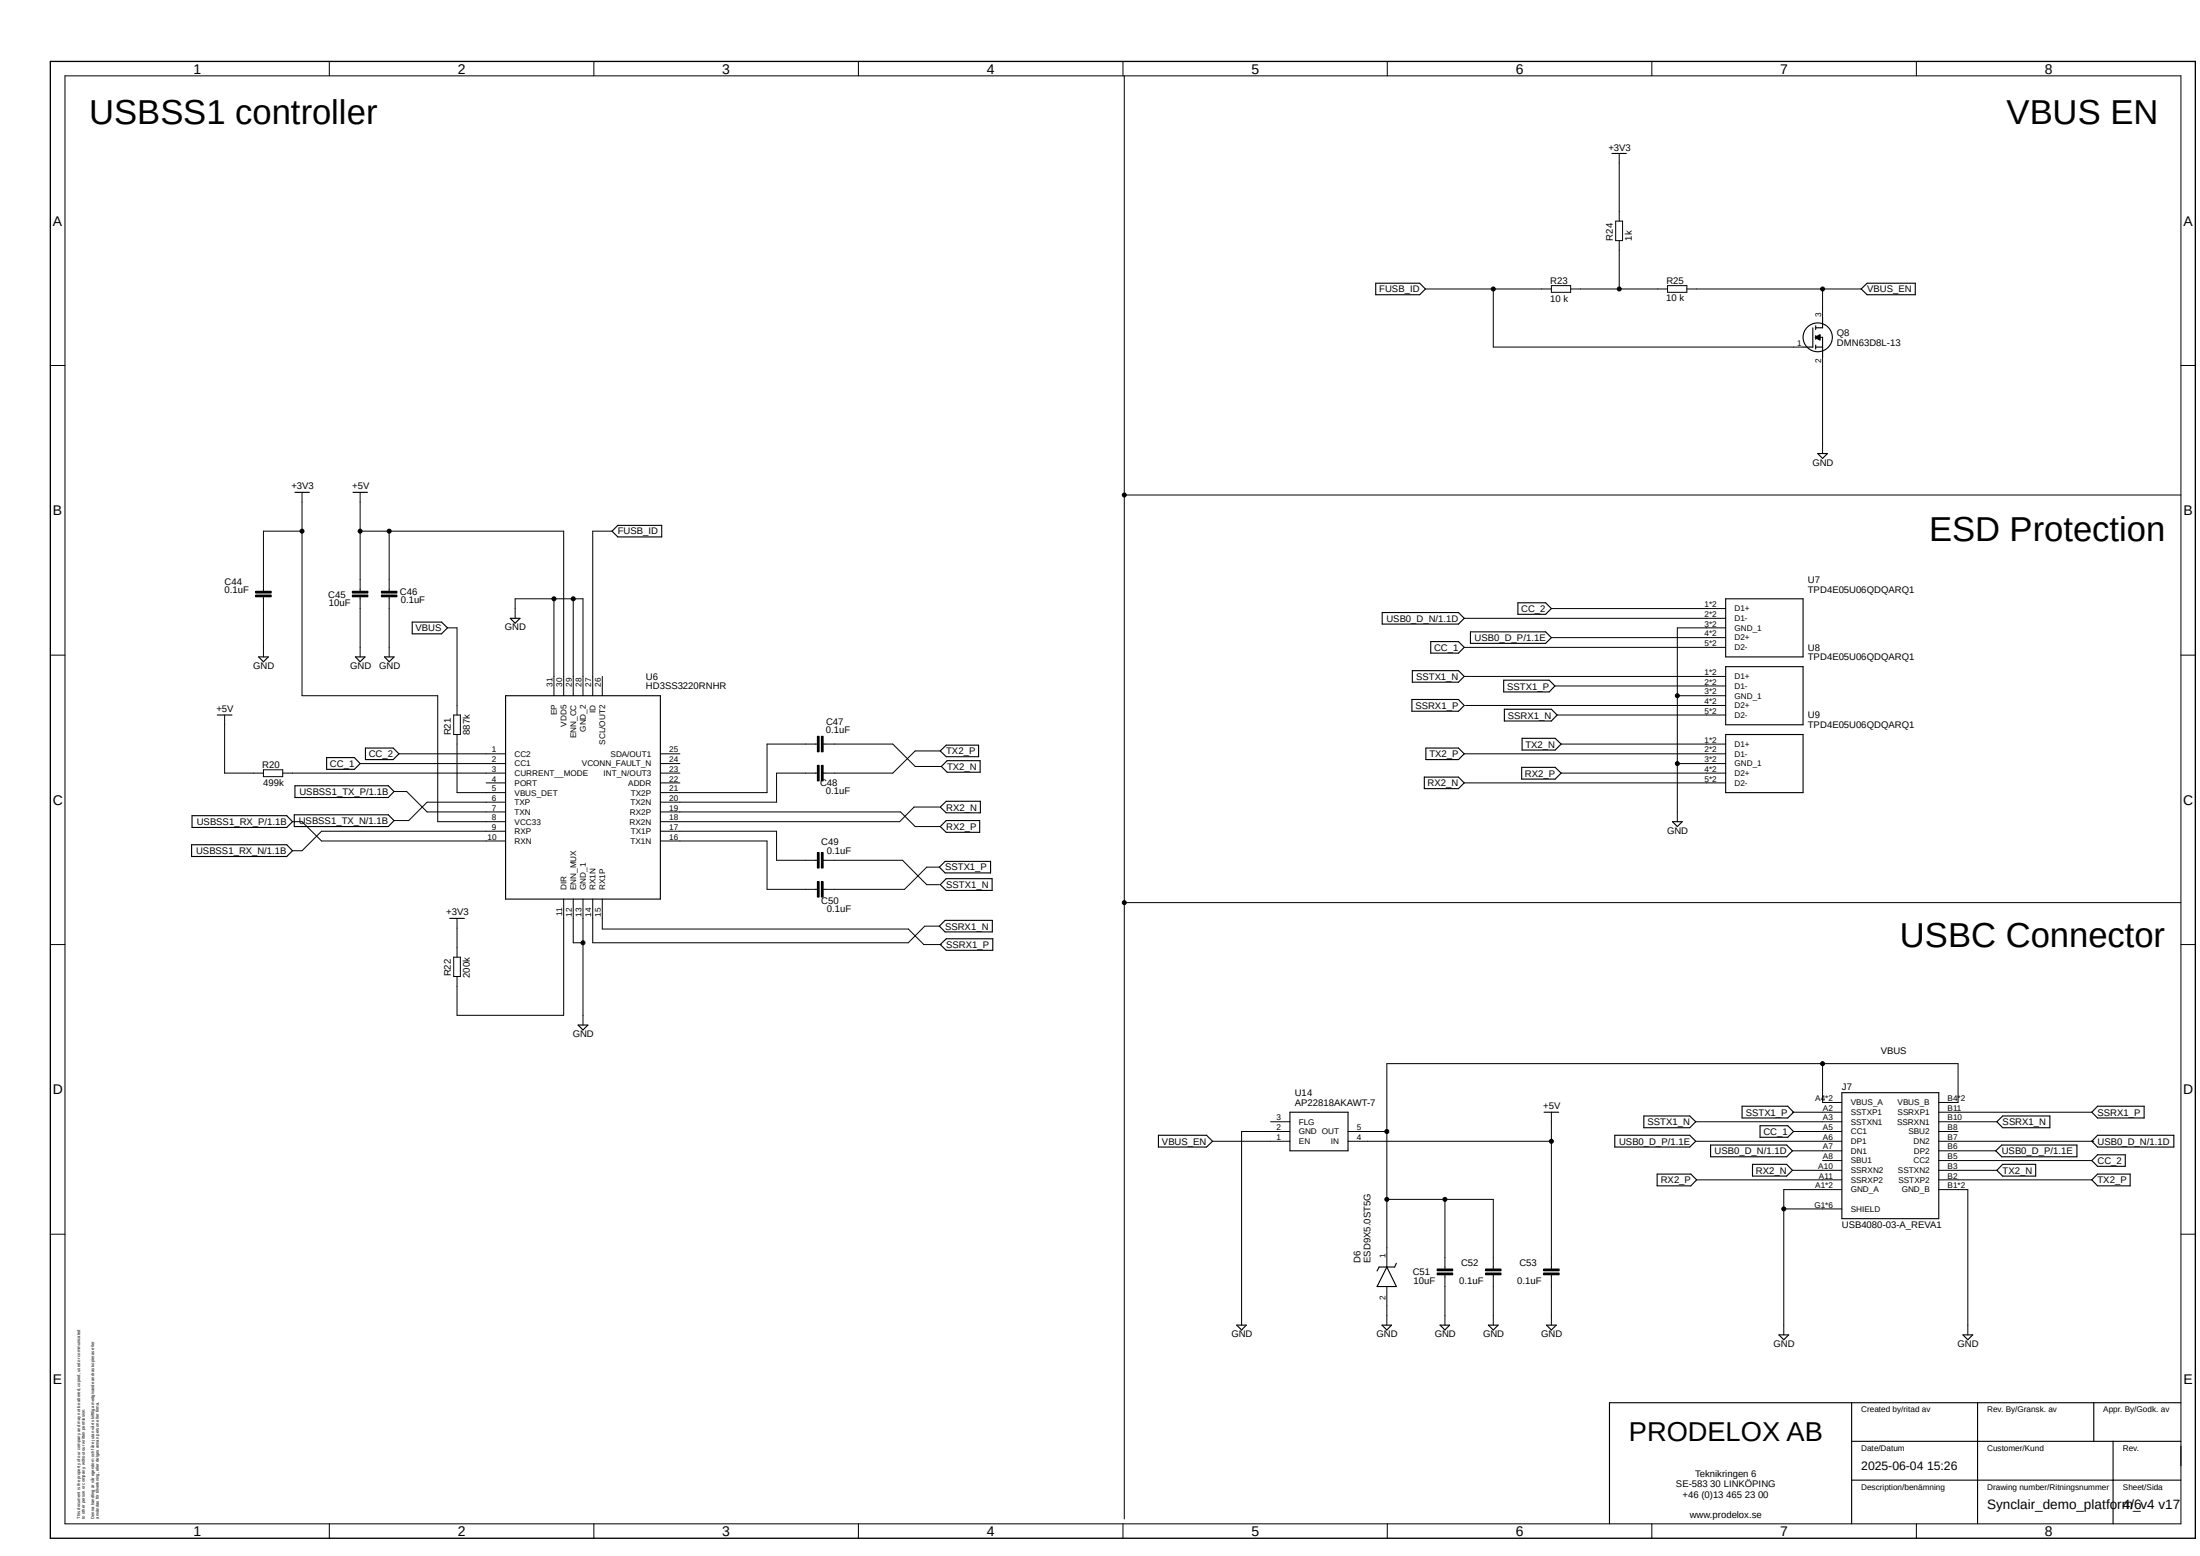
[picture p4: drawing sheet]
<svg xmlns="http://www.w3.org/2000/svg" width="420mm" height="297mm" viewBox="0 0 420 297" stroke-linecap="round" stroke-linejoin="round" font-family="sans-serif">
<path d="M9.2 11.5l410.2 282.5M419.4 11.5l-410.2 282.5" fill="none" stroke="#fff" stroke-width=".19"/>
<g fill="none" stroke="#000" stroke-width=".21">
<path d="M307.7 29.3h2.8M262.6 54.1h8.4l1.1 1.1-1.1 1.1h-8.4zM355.3 55.2l1.1-1.1h9.2v2.2h-9.2zM346.1 62.6v3.7h-1.9M346.6 64.4h1.3v3.7M346.6 66.3h1.3M346.6 62.2v.7M346.6 64.1v.7M346.6 65.9v.7M347.9 60.7v1.9h-1.3M56.3 94h2.8M67.4 94h2.7"/>
<path d="M347 86.6h1.9l-1 .9zM78.7 118.7h5.6l1.1 1.1-1.1 1.2h-5.6zM97.4 118h1.9l-1 1zM116.8 101.4l1.1-1.1h8.4v2.2h-8.4zM263.9 116.9h14.5l1.1 1.1-1.1 1.1h-14.5zM289.8 115.1h5.3l1.1 1.1-1.1 1.1h-5.3zM329.4 114.3h14.8v11.1h-14.8zM41.5 136.5h2.8M49.4 125.4h1.8l-.9 .9zM67.9 125.4h1.8l-1 .9zM73.4 125.4h1.8l-.9 .9zM96.5 132.8h29.6v38.8h-29.6z"/>
<path d="M269.5 133.5h8.9l1.1 1.2-1.1 1.1h-8.9zM269.6 128h8.8l1.1 1.1-1.1 1.1h-8.8zM273.1 122.5h5.3l1.1 1.1-1.1 1.1h-5.3zM280.7 120.6h14.4l1.1 1.1-1.1 1.1h-14.4zM287.1 129.8h8.6l1.1 1.1-1.1 1.2h-8.6zM287.2 135.4h9l1.1 1.1-1.1 1.1h-9zM329.4 127.3h14.8v11h-14.8zM36.7 155.7h18l1.1 1.1-1.1 1.1h-18zM56.2 155.5h17.9l1.1 1.1-1.1 1.2h-17.9zM56.3 150h17.8l1.1 1.1-1.1 1.1h-17.8zM62.4 144.6h5.2l1.1 1.2-1.1 1.1h-5.2zM69.8 142.8h5.3l1.1 1.1-1.1 1.1h-5.3z"/>
<path d="M179.5 154.1l1.1-1.1h6.6v2.2h-6.6zM179.5 143.3l1.1-1.1h6.2v2.2h-6.2zM180.6 156.6h6.4v2.3h-6.4l-1.1-1.1zM180.8 145.2h6.3v2.2h-6.3l-1.1-1.1zM271.9 148.3h6.5l1.1 1.1-1.1 1.1h-6.5zM272.2 142.8h6.2l1.1 1.1-1.1 1.1h-6.2zM290.5 146.5h6.4l1.1 1.1-1.1 1.1h-6.4zM290.6 140.9h6.3l1.1 1.1-1.1 1.2h-6.3zM319.3 156.8h1.8l-.9 1zM329.4 140.2h14.8v11.1h-14.8zM36.6 161.2h18.1l1.1 1.2-1.1 1.1h-18.1zM85.9 175.3h2.7"/>
<path d="M179.3 165.5l1.1-1.1h8.7v2.2h-8.7zM179.3 176.8l1.1-1.1h9v2.2h-9zM180.6 167.7h8.8v2.3h-8.8l-1.1-1.1zM110.4 195.7h1.8l-.9 .9zM179.5 180.3l1.1-1.1h8.9v2.2h-8.9zM221.1 216.7h9.2l1.2 1.1-1.2 1.1h-9.2zM246.3 212.3h11v7.4h-11zM294.8 212.3h2.8M308.3 216.7h14.3l1.1 1.1-1.1 1.1h-14.3zM313.8 213h8.8l1.1 1.1-1.1 1.2h-8.8zM326.6 218.6h14.5l1.1 1.1-1.1 1.1h-14.5zM332.6 211.2h8.7l1.1 1.1-1.1 1.1h-8.7z"/>
<path d="M336 214.9h5.3l1.1 1.1-1.1 1.1h-5.3zM351.6 208.6h18.5v24h-18.5zM381 219.7l1.1-1.1h14.4v2.2h-14.4zM382.3 213h9v2.3h-9l-1.1-1.2zM400.4 211.2h8.9v2.2h-8.9l-1.1-1.1zM400.4 216.7h14.6v2.2h-14.6l-1.1-1.1zM316.4 224.1h6.4l1.1 1.1-1.1 1.2h-6.4zM334.6 222.2h6.5l1.1 1.2-1.1 1.1h-6.5zM382.3 222.2h6.3v2.3h-6.3l-1.1-1.1zM400.4 224.1h6.3v2.3h-6.3l-1.1-1.2zM400.4 220.4h5.3v2.2h-5.3l-1.1-1.1zM236.1 252.9h1.8l-.9 1z"/>
<path d="M263.8 252.9h1.8l-.8 1zM264.8 241.9l1.8 3.7h-3.7zM266.6 241.1l-.4 .8h-2.9l-.4 .7M274.9 252.9h1.8l-.9 1zM284.1 252.9h1.9l-.9 1zM295.2 252.9h1.9l-.9 1zM339.6 254.8h1.9l-1 .9zM374.7 254.8h1.9l-.9 .9zM353.5 267.8v23.1M353.5 275.1h62.8M377.5 267.8v23.1M399.7 267.8v7.3"/>
<path d="M403.4 275.1v15.8M416.3 267.8h-109v23.1M353.5 282.5h62.8"/>
<circle cx="347" cy="64.4" r="2.77"/>
</g>
<g fill="none" stroke="#000" stroke-width=".19">
<path d="M12.4 14.5h403.9v276.4h-403.9zM62.9 11.7v2.8M113.4 11.7v2.8M163.9 11.7v2.8M214.4 11.7v2.8M214.6 14.5v275.4M264.8 11.7v2.8M315.3 11.7v2.8M365.8 11.7v2.8M309.1 29.3v12.9M272.1 55.2h24.1M285.1 55.2v11.1h59.1"/>
<path d="M296.2 54.5h3.6v1.3h-3.6zM299.8 55.2h18.5M308.4 42.2h1.4v3.7h-1.4zM309.1 45.9v9.3M318.3 54.5h3.7v1.3h-3.7zM322 55.2h33.3M347.9 55.2v5.5M9.6 69.8h2.8M346.5 64.3l1-.4v1l-1-.4zM347.9 68.1v18.5M416.3 69.8h2.8M57.7 94v38.8h25.9v24h12.9"/>
<path d="M68.7 94v18.8M214.6 94.5h201.7M48.8 112.9h3v.3h-3zM48.8 113.6h3v.3h-3zM50.3 114v11.4M57.7 101.4h-7.4v11.4M67.3 112.9h2.9v.3h-2.9zM67.3 113.6h2.9v.3h-2.9zM68.7 101.4h38.9v31.4M68.7 114v11.4M72.8 112.9h3v.3h-3zM72.8 113.6h3v.3h-3z"/>
<path d="M74.3 101.4v11.4M74.3 114v11.4M85.4 119.8h1.8v16.7M98.3 118v-3.7h13v18.5M105.7 114.3v18.5M109.4 114.3v18.5M116.8 101.4h-3.6v31.4M279.5 118h49.9M296.2 116.2h33.2M329.4 119.8h-9.2v37M9.6 125.1h2.8M42.9 136.5v11.1h7.4"/>
<path d="M86.6 136.5h1.3v3.7h-1.3zM115 129.1v3.7M279.5 123.6h49.9M279.5 129.1h49.9M279.8 134.7h49.6M296.2 121.7h33.2M296.8 130.9h32.6M297.2 136.5h32.2M320.2 132.8h9.2M416.3 125.1h2.8M50.3 146.9h3.7v1.4h-3.7zM54 147.6h42.5"/>
<path d="M55.8 156.8h1.9l3.7 3.7h35.1M68.7 145.8h27.8M75.2 151.1h2.4l3.9 3.9h15M76.2 143.9h20.3M87.2 140.2v11.1h9.3M92.8 149.4h3.7M96.5 153.1h-15l-3.5 3.5h-2.8M96.5 158.7h-35.1l-3.7 3.7h-1.9M126.1 143.9h3.7M126.1 145.8h3.7M126.1 147.6h3.7M126.1 149.4h3.7"/>
<path d="M126.1 155h45.8l2.8 2.8h4.8M126.1 158.7h22.2v5.5h7.7M156 140.5h.4v3h-.4zM156 146.1h.4v3h-.4zM156 147.6h-7.7v5.5h-22.2M156 142h-9.6v9.3h-20.3M156.8 140.5h.3v3h-.3zM156.8 146.1h.3v3h-.3zM157.1 142h13.3l4.3 4.3h5M179.3 154.1h-4.8l-2.8 2.7h-45.6M179.5 143.3h-4.8l-4.3 4.3h-13.3M279.5 143.9h49.9"/>
<path d="M279.5 149.4h49.9M298 147.6h31.4M298 142h31.4M320.2 145.8h9.2M87.2 175.3v7.4M107.6 171.6v22.2h-20.4v-7.4M109.4 171.6v8.4h1.9M111.3 171.6v24.1M113.2 171.6v8.4h60.2l3.1-3.2h2.8M115 171.6v5.7h58.4l3 3h3.3M126.1 160.5h20.3v9.3h9.6M156 162.7h.4v3h-.4z"/>
<path d="M156 168.3h.4v2.9h-.4zM156.8 162.7h.3v3h-.3zM156.8 168.3h.3v2.9h-.3zM157.1 164.2h15.2l4.6 4.7h2.4M179.3 165.5h-2.4l-4.2 4.3h-15.6M214.6 172.3h201.7M9.6 180.3h2.8M86.6 182.7h1.3v3.7h-1.3zM416.3 180.3h2.8M231.5 217.8h14.8M242.6 214.1h3.7M246.3 216h-9.3v36.9"/>
<path d="M257.3 216h7.5M257.3 217.8h38.9M296.2 212.3v29.9M323.7 217.8h27.9M323.7 214.1h27.9M342.2 219.7h9.4M342.2 212.3h9.4M342.4 216h9.2M347.9 203v7.4h3.7M370.1 210.4h3.7v-7.4h-109v38.9M370.1 216h3.7M370.1 217.8h29.6"/>
<path d="M370.1 219.7h10.9M370.1 212.3h29.2M370.1 214.1h11.1M9.6 235.6h2.8M264.8 228.9h20.3v13.3M275.8 228.9v13.3M323.9 225.2h27.7M340.5 230.8h11.1M342.2 223.4h9.4M347.9 221.5h3.7M351.6 227.1h-11.1v27.7M370.1 227.1h5.6v27.7"/>
<path d="M370.1 221.5h29.2M370.1 225.2h29.2M370.1 223.4h11.1M416.3 235.6h2.8M264.8 245.6v7.3M274.4 242.2h2.9v.4h-2.9zM274.4 243h2.9v.3h-2.9zM275.8 243.3v9.6M283.6 242.2h3v.4h-3zM283.6 243h3v.3h-3zM285.1 243.3v9.6M294.7 242.2h2.9v.4h-2.9z"/>
<path d="M294.7 243h2.9v.3h-2.9zM296.2 243.3v9.6M62.9 290.9v2.7M113.4 290.9v2.7M163.9 290.9v2.7M214.4 290.9v2.7M264.8 290.9v2.7M315.3 290.9v2.7M365.8 290.9v2.7"/>
<circle cx="285.1" cy="55.2" r=".38"/>
<circle cx="309.1" cy="55.2" r=".38"/>
<circle cx="347.9" cy="55.2" r=".38"/>
<circle cx="214.6" cy="94.5" r=".38"/>
<circle cx="57.7" cy="101.4" r=".38"/>
<circle cx="68.7" cy="101.4" r=".38"/>
<circle cx="74.3" cy="101.4" r=".38"/>
<circle cx="105.7" cy="114.3" r=".38"/>
<circle cx="109.4" cy="114.3" r=".38"/>
<circle cx="320.2" cy="132.8" r=".38"/>
<circle cx="320.2" cy="145.8" r=".38"/>
<circle cx="111.3" cy="180" r=".38"/>
<circle cx="214.6" cy="172.3" r=".38"/>
<circle cx="264.8" cy="216" r=".38"/>
<circle cx="296.2" cy="217.8" r=".38"/>
<circle cx="347.9" cy="203" r=".38"/>
<circle cx="264.8" cy="228.9" r=".38"/>
<circle cx="275.8" cy="228.9" r=".38"/>
<circle cx="340.5" cy="230.8" r=".38"/>
</g>
<g fill="#000">
<path d="M346.5 64.3l1-.4v1l-1-.4z" fill-rule="evenodd"/>
<circle cx="285.1" cy="55.2" r=".38"/>
<circle cx="309.1" cy="55.2" r=".38"/>
<circle cx="347.9" cy="55.2" r=".38"/>
<circle cx="214.6" cy="94.5" r=".38"/>
<circle cx="57.7" cy="101.4" r=".38"/>
<circle cx="68.7" cy="101.4" r=".38"/>
<circle cx="74.3" cy="101.4" r=".38"/>
<circle cx="105.7" cy="114.3" r=".38"/>
<circle cx="109.4" cy="114.3" r=".38"/>
<circle cx="320.2" cy="132.8" r=".38"/>
<circle cx="320.2" cy="145.8" r=".38"/>
<circle cx="111.3" cy="180" r=".38"/>
<circle cx="214.6" cy="172.3" r=".38"/>
<circle cx="264.8" cy="216" r=".38"/>
<circle cx="296.2" cy="217.8" r=".38"/>
<circle cx="347.9" cy="203" r=".38"/>
<circle cx="264.8" cy="228.9" r=".38"/>
<circle cx="275.8" cy="228.9" r=".38"/>
<circle cx="340.5" cy="230.8" r=".38"/>
</g>
<path d="M9.6 11.7h409.5v281.9h-409.5z" fill="none" stroke="#000" stroke-width=".25"/>
<g fill="none" stroke="#000" stroke-width=".34">
<path d="M48.8 113h3M48.8 113.7h3M67.3 113h2.9M67.3 113.7h2.9M72.8 113h3M72.8 113.7h3M156.2 140.5v3M156.2 146.1v3M157 140.5v3M157 146.1v3M156.2 162.7v3M156.2 168.3v2.9"/>
<path d="M157 162.7v3M157 168.3v2.9M274.4 242.4h2.9M274.4 243.2h2.9M283.6 242.4h3M283.6 243.2h3M294.7 242.4h2.9M294.7 243.2h2.9"/>
</g>
<g font-size="6.6">
<text x="17" y="23.7">USBSS1 controller</text>
<text x="383.1" y="23.7">VBUS EN</text>
<text x="368.3" y="103.2">ESD Protection</text>
<text x="362.7" y="180.8">USBC Connector</text>
</g>
<text font-size="5.2" x="310.9" y="275.1">PRODELOX AB</text>
<g font-size="2.7">
<text x="36.9" y="14.1">1</text>
<text x="87.4" y="14.1">2</text>
<text x="137.9" y="14.1">3</text>
<text x="188.4" y="14.1">4</text>
<text x="238.9" y="14.1">5</text>
<text x="289.4" y="14.1">6</text>
<text x="339.9" y="14.1">7</text>
<text x="390.4" y="14.1">8</text>
<text x="10.1" y="43.1">A</text>
<text x="416.8" y="43.1">A</text>
<text x="10.1" y="98.3">B</text>
<text x="416.8" y="98.3">B</text>
<text x="10.1" y="153.6">C</text>
<text x="416.8" y="153.6">C</text>
<text x="10.1" y="208.9">D</text>
<text x="416.8" y="208.9">D</text>
<text x="10.1" y="264.2">E</text>
<text x="416.8" y="264.2">E</text>
<text x="36.9" y="293.2">1</text>
<text x="87.4" y="293.2">2</text>
<text x="137.9" y="293.2">3</text>
<text x="188.4" y="293.2">4</text>
<text x="238.9" y="293.2">5</text>
<text x="289.4" y="293.2">6</text>
<text x="339.9" y="293.2">7</text>
<text x="390.4" y="293.2">8</text>
</g>
<g font-size="2.6">
<text x="379.3" y="288.1">Synclair_demo_platform_v4 v17</text>
<text x="405.3" y="288.1">4/6</text>
</g>
<text font-size="2.3" x="355.3" y="280.7">2025-06-04 15:26</text>
<g font-size="1.8">
<text x="307" y="28.7">+3V3</text>
<text x="307.9" y="45.9" transform="rotate(-90 307.9 45.9)">R24</text>
<text x="311.5" y="45.9" transform="rotate(-90 311.5 45.9)">1k</text>
<text x="263.3" y="55.8">FUSB_ID</text>
<text x="295.9" y="57.6">10 k</text>
<text x="296" y="54.2">R23</text>
<text x="318.1" y="57.4">10 k</text>
<text x="318.1" y="54.2">R25</text>
<text x="356.4" y="55.8">VBUS_EN</text>
<text x="350.7" y="66">DMN63D8L-13</text>
<text x="350.7" y="64.1">Q8</text>
<text x="346" y="88.9">GND</text>
<text x="55.6" y="93.4">+3V3</text>
<text x="67.2" y="93.4">+5V</text>
<text x="117.9" y="102">FUSB_ID</text>
<text x="42.8" y="113.2">0.1uF</text>
<text x="42.9" y="111.7">C44</text>
<text x="76.3" y="113.5">C46</text>
<text x="345.1" y="113.1">TPD4E05U06QDQARQ1</text>
<text x="345.1" y="111.3">U7</text>
<text x="62.7" y="114.1">C45</text>
<text x="62.8" y="115.6">10uF</text>
<text x="76.5" y="115.1">0.1uF</text>
<text x="264.7" y="118.7">USB0_D_N/1.1D</text>
<text x="290.4" y="116.8">CC_2</text>
<text x="79.3" y="120.5">VBUS</text>
<text x="96.4" y="120.3">GND</text>
<text x="273.8" y="124.2">CC_1</text>
<text x="281.5" y="122.4">USB0_D_P/1.1E</text>
<text x="345.1" y="124.2">U8</text>
<text x="48.3" y="127.7">GND</text>
<text x="66.8" y="127.7">GND</text>
<text x="72.4" y="127.7">GND</text>
<text x="123.3" y="131.6">HD3SS3220RNHR</text>
<text x="123.3" y="129.8">U6</text>
<text x="270.3" y="129.8">SSTX1_N</text>
<text x="287.7" y="131.6">SSTX1_P</text>
<text x="345.1" y="126">TPD4E05U06QDQARQ1</text>
<text x="41.3" y="135.9">+5V</text>
<text x="270.2" y="135.3">SSRX1_P</text>
<text x="287.9" y="137.2">SSRX1_N</text>
<text x="345.1" y="137.1">U9</text>
<text x="86.1" y="140.4" transform="rotate(-90 86.1 140.4)">R21</text>
<text x="89.7" y="140.3" transform="rotate(-90 89.7 140.3)">887k</text>
<text x="157.6" y="139.8">0.1uF</text>
<text x="157.7" y="138.3">C47</text>
<text x="180.6" y="144">TX2_P</text>
<text x="291.2" y="142.7">TX2_N</text>
<text x="345.1" y="139">TPD4E05U06QDQARQ1</text>
<text x="50.1" y="146.6">R20</text>
<text x="50.2" y="149.9">499k</text>
<text x="63" y="146.4">CC_1</text>
<text x="70.4" y="144.5">CC_2</text>
<text x="156.5" y="149.9">C48</text>
<text x="180.8" y="146.9">TX2_N</text>
<text x="272.9" y="144.6">TX2_P</text>
<text x="291.1" y="148.3">RX2_P</text>
<text x="57.2" y="151.8">USBSS1_TX_P/1.1B</text>
<text x="157.6" y="151.5">0.1uF</text>
<text x="180.6" y="154.7">RX2_N</text>
<text x="272.5" y="150.1">RX2_N</text>
<text x="37.5" y="157.5">USBSS1_RX_P/1.1B</text>
<text x="57" y="157.3">USBSS1_TX_N/1.1B</text>
<text x="156.8" y="161.4">C49</text>
<text x="180.6" y="158.4">RX2_P</text>
<text x="318.3" y="159.1">GND</text>
<text x="37.4" y="163">USBSS1_RX_N/1.1B</text>
<text x="157.9" y="162.9">0.1uF</text>
<text x="180.4" y="166.2">SSTX1_P</text>
<text x="156.8" y="172.5">C50</text>
<text x="180.6" y="169.5">SSTX1_N</text>
<text x="85.2" y="174.8">+3V3</text>
<text x="157.9" y="174">0.1uF</text>
<text x="180.4" y="177.5">SSRX1_N</text>
<text x="180.6" y="181">SSRX1_P</text>
<text x="86.1" y="186.4" transform="rotate(-90 86.1 186.4)">R22</text>
<text x="89.7" y="186.7" transform="rotate(-90 89.7 186.7)">200k</text>
<text x="109.3" y="197.9">GND</text>
<text x="359" y="201.2">VBUS</text>
<text x="247.2" y="209.3">U14</text>
<text x="351.6" y="208">J7</text>
<text x="247.2" y="211.1">AP22818AKAWT-7</text>
<text x="294.6" y="211.8">+5V</text>
<text x="314.5" y="214.8">SSTX1_N</text>
<text x="333.3" y="212.9">SSTX1_P</text>
<text x="382.3" y="214.8">SSRX1_N</text>
<text x="400.4" y="212.9">SSRX1_P</text>
<text x="221.8" y="218.5">VBUS_EN</text>
<text x="309.1" y="218.5">USB0_D_P/1.1E</text>
<text x="327.3" y="220.3">USB0_D_N/1.1D</text>
<text x="336.6" y="216.7">CC_1</text>
<text x="382.1" y="220.3">USB0_D_P/1.1E</text>
<text x="400.4" y="218.5">USB0_D_N/1.1D</text>
<text x="317" y="225.9">RX2_P</text>
<text x="335.2" y="224">RX2_N</text>
<text x="382.3" y="224">TX2_N</text>
<text x="400.4" y="225.9">TX2_P</text>
<text x="400.4" y="222.2">CC_2</text>
<text x="351.6" y="234.5">USB4080-03-A_REVA1</text>
<text x="259.8" y="241" transform="rotate(-90 259.8 241)">D6</text>
<text x="261.6" y="241.1" transform="rotate(-90 261.6 241.1)">ESD9X5.0ST5G</text>
<text x="269.7" y="243.5">C51</text>
<text x="269.8" y="245">10uF</text>
<text x="278.6" y="245">0.1uF</text>
<text x="278.9" y="241.6">C52</text>
<text x="289.6" y="245">0.1uF</text>
<text x="290.1" y="241.6">C53</text>
<text x="235.1" y="255.3">GND</text>
<text x="262.8" y="255.3">GND</text>
<text x="273.9" y="255.3">GND</text>
<text x="283.1" y="255.3">GND</text>
<text x="294.2" y="255.3">GND</text>
<text x="338.6" y="257.1">GND</text>
<text x="373.7" y="257.1">GND</text>
<text x="323.6" y="282">Teknikringen 6</text>
<text x="320" y="283.9">SE-583 30 LINKÖPING</text>
<text x="321.2" y="285.9">+46 (0)13 465 23 00</text>
<text x="322.6" y="289.8">www.prodelox.se</text>
</g>
<g font-size="1.6">
<text x="343.1" y="66">1</text>
<text x="347.7" y="60.5" transform="rotate(-90 347.7 60.5)">3</text>
<text x="347.7" y="69.3" transform="rotate(-90 347.7 69.3)">2</text>
<text x="325.4" y="115.9">1*2</text>
<text x="325.4" y="117.8">2*2</text>
<text x="325.4" y="119.6">3*2</text>
<text x="331.1" y="116.7">D1+</text>
<text x="331.1" y="118.6">D1-</text>
<text x="325.4" y="121.5">4*2</text>
<text x="325.4" y="123.3">5*2</text>
<text x="331.1" y="120.4">GND_1</text>
<text x="331.1" y="122.3">D2+</text>
<text x="331.1" y="124.1">D2-</text>
<text x="105.5" y="131.1" transform="rotate(-90 105.5 131.1)">31</text>
<text x="107.3" y="131.1" transform="rotate(-90 107.3 131.1)">30</text>
<text x="109.2" y="131.1" transform="rotate(-90 109.2 131.1)">29</text>
<text x="111" y="131.1" transform="rotate(-90 111 131.1)">28</text>
<text x="112.9" y="131.1" transform="rotate(-90 112.9 131.1)">27</text>
<text x="114.7" y="131.1" transform="rotate(-90 114.7 131.1)">26</text>
<text x="325.4" y="128.9">1*2</text>
<text x="325.4" y="130.7">2*2</text>
<text x="331.1" y="129.7">D1+</text>
<text x="331.1" y="131.5">D1-</text>
<text x="106.3" y="136.6" transform="rotate(-90 106.3 136.6)">EP</text>
<text x="113.7" y="136.1" transform="rotate(-90 113.7 136.1)">ID</text>
<text x="325.4" y="132.5">3*2</text>
<text x="325.4" y="134.4">4*2</text>
<text x="325.4" y="136.2">5*2</text>
<text x="331.1" y="133.3">GND_1</text>
<text x="331.1" y="135.2">D2+</text>
<text x="331.1" y="137">D2-</text>
<text x="93.9" y="143.6">1</text>
<text x="108.1" y="138.7" transform="rotate(-90 108.1 138.7)">VDD5</text>
<text x="110" y="140.9" transform="rotate(-90 110 140.9)">ENN_CC</text>
<text x="111.8" y="139.7" transform="rotate(-90 111.8 139.7)">GND_2</text>
<text x="115.5" y="142.2" transform="rotate(-90 115.5 142.2)">SCL/OUT2</text>
<text x="127.8" y="143.6">25</text>
<text x="325.4" y="141.8">1*2</text>
<text x="325.4" y="143.6">2*2</text>
<text x="331.1" y="142.6">D1+</text>
<text x="93.9" y="145.5">2</text>
<text x="93.9" y="147.3">3</text>
<text x="93.9" y="149.2">4</text>
<text x="98.2" y="144.4">CC2</text>
<text x="98.2" y="146.3">CC1</text>
<text x="98.2" y="148.1">CURRENT__MODE</text>
<text x="98.2" y="150">PORT</text>
<text x="111.1" y="146.3">VCONN_FAULT_N</text>
<text x="115.2" y="148.1">INT_N/OUT3</text>
<text x="116.5" y="144.4">SDA/OUT1</text>
<text x="119.9" y="150">ADDR</text>
<text x="127.8" y="145.5">24</text>
<text x="127.8" y="147.3">23</text>
<text x="127.8" y="149.2">22</text>
<text x="325.4" y="145.5">3*2</text>
<text x="325.4" y="147.3">4*2</text>
<text x="325.4" y="149.2">5*2</text>
<text x="331.1" y="144.4">D1-</text>
<text x="331.1" y="146.3">GND_1</text>
<text x="331.1" y="148.1">D2+</text>
<text x="331.1" y="150">D2-</text>
<text x="93.9" y="151">5</text>
<text x="93.9" y="152.9">6</text>
<text x="93.9" y="154.7">7</text>
<text x="98.2" y="151.8">VBUS_DET</text>
<text x="98.2" y="153.7">TXP</text>
<text x="98.2" y="155.5">TXN</text>
<text x="120.3" y="155.5">RX2P</text>
<text x="120.4" y="153.7">TX2N</text>
<text x="120.4" y="151.8">TX2P</text>
<text x="127.8" y="151">21</text>
<text x="127.8" y="152.9">20</text>
<text x="127.8" y="154.7">19</text>
<text x="93" y="160.3">10</text>
<text x="93.9" y="156.6">8</text>
<text x="93.9" y="158.4">9</text>
<text x="98.2" y="157.4">VCC33</text>
<text x="98.2" y="159.2">RXP</text>
<text x="98.2" y="161.1">RXN</text>
<text x="120.2" y="157.4">RX2N</text>
<text x="120.4" y="161.1">TX1N</text>
<text x="120.4" y="159.2">TX1P</text>
<text x="127.8" y="156.6">18</text>
<text x="127.8" y="158.4">17</text>
<text x="127.8" y="160.3">16</text>
<text x="108.2" y="169.9" transform="rotate(-90 108.2 169.9)">DIR</text>
<text x="110" y="169.9" transform="rotate(-90 110 169.9)">ENN_MUX</text>
<text x="111.8" y="169.9" transform="rotate(-90 111.8 169.9)">GND_1</text>
<text x="113.7" y="169.9" transform="rotate(-90 113.7 169.9)">RX1N</text>
<text x="115.5" y="169.9" transform="rotate(-90 115.5 169.9)">RX1P</text>
<text x="107.3" y="174.9" transform="rotate(-90 107.3 174.9)">11</text>
<text x="109.2" y="175" transform="rotate(-90 109.2 175)">12</text>
<text x="111" y="175" transform="rotate(-90 111 175)">13</text>
<text x="112.9" y="175" transform="rotate(-90 112.9 175)">14</text>
<text x="114.7" y="175" transform="rotate(-90 114.7 175)">15</text>
<text x="243.7" y="215.7">2</text>
<text x="243.7" y="213.9">3</text>
<text x="247.9" y="214.7">FLG</text>
<text x="259" y="215.7">5</text>
<text x="346.5" y="210.2">A4*2</text>
<text x="348" y="215.7">A5</text>
<text x="348" y="212">A2</text>
<text x="348" y="213.9">A3</text>
<text x="353.3" y="212.8">SSTXP1</text>
<text x="353.3" y="214.7">SSTXN1</text>
<text x="353.3" y="211">VBUS_A</text>
<text x="362.2" y="214.7">SSRXN1</text>
<text x="362.2" y="211">VBUS_B</text>
<text x="362.2" y="212.8">SSRXP1</text>
<text x="371.8" y="210.2">B4*2</text>
<text x="371.8" y="215.7">B8</text>
<text x="371.8" y="212">B11</text>
<text x="371.8" y="213.9">B10</text>
<text x="243.7" y="217.6">1</text>
<text x="247.9" y="218.4">EN</text>
<text x="247.9" y="216.5">GND OUT</text>
<text x="254.1" y="218.4">IN</text>
<text x="259" y="217.6">4</text>
<text x="348" y="221.3">A8</text>
<text x="348" y="217.6">A6</text>
<text x="348" y="219.4">A7</text>
<text x="353.3" y="216.5">CC1</text>
<text x="353.3" y="218.4">DP1</text>
<text x="353.3" y="220.2">DN1</text>
<text x="364.3" y="216.5">SBU2</text>
<text x="365.3" y="218.4">DN2</text>
<text x="365.4" y="220.2">DP2</text>
<text x="371.8" y="221.3">B5</text>
<text x="371.8" y="219.4">B6</text>
<text x="371.8" y="217.6">B7</text>
<text x="346.5" y="226.8">A1*2</text>
<text x="347.1" y="223.1">A10</text>
<text x="347.3" y="225">A11</text>
<text x="353.3" y="227.6">GND_A</text>
<text x="353.3" y="222.1">SBU1</text>
<text x="353.3" y="225.8">SSRXP2</text>
<text x="353.3" y="223.9">SSRXN2</text>
<text x="362.3" y="223.9">SSTXN2</text>
<text x="362.4" y="225.8">SSTXP2</text>
<text x="363" y="227.6">GND_B</text>
<text x="365.3" y="222.1">CC2</text>
<text x="371.8" y="225">B2</text>
<text x="371.8" y="223.1">B3</text>
<text x="371.8" y="226.8">B1*2</text>
<text x="346.4" y="230.5">G1*6</text>
<text x="353.3" y="231.3">SHIELD</text>
<text x="264.5" y="240.2" transform="rotate(-90 264.5 240.2)">1</text>
<text x="264.5" y="248.2" transform="rotate(-90 264.5 248.2)">2</text>
<text x="355.3" y="269.6">Created by/ritad av</text>
<text x="379.3" y="269.6">Rev. By/Gransk. av</text>
<text x="401.5" y="269.6">Appr. By/Godk. av</text>
<text x="355.3" y="277">Date/Datum</text>
<text x="379.3" y="277">Customer/Kund</text>
<text x="405.2" y="277">Rev.</text>
<text x="355.3" y="284.4">Description/benämning</text>
<text x="379.3" y="284.4">Drawing number/Ritningsnummer</text>
<text x="405.2" y="284.4">Sheet/Sida</text>
</g>
<g font-size=".8">
<text x="15.3" y="289.9" transform="rotate(-90 15.3 289.9)">This document is the property of our company and may not be altered, copied, used or communicated</text>
<text x="16.2" y="289.9" transform="rotate(-90 16.2 289.9)">to other person or company, without our written permission.</text>
<text x="17.9" y="289.9" transform="rotate(-90 17.9 289.9)">Denna handling är vår egendom och får ej utan vårt skriftliga medgivande andras kopieras eller</text>
<text x="18.8" y="289.9" transform="rotate(-90 18.8 289.9)">användas för tillverkning, eller delges annan person eller firma.</text>
</g>
</svg>
